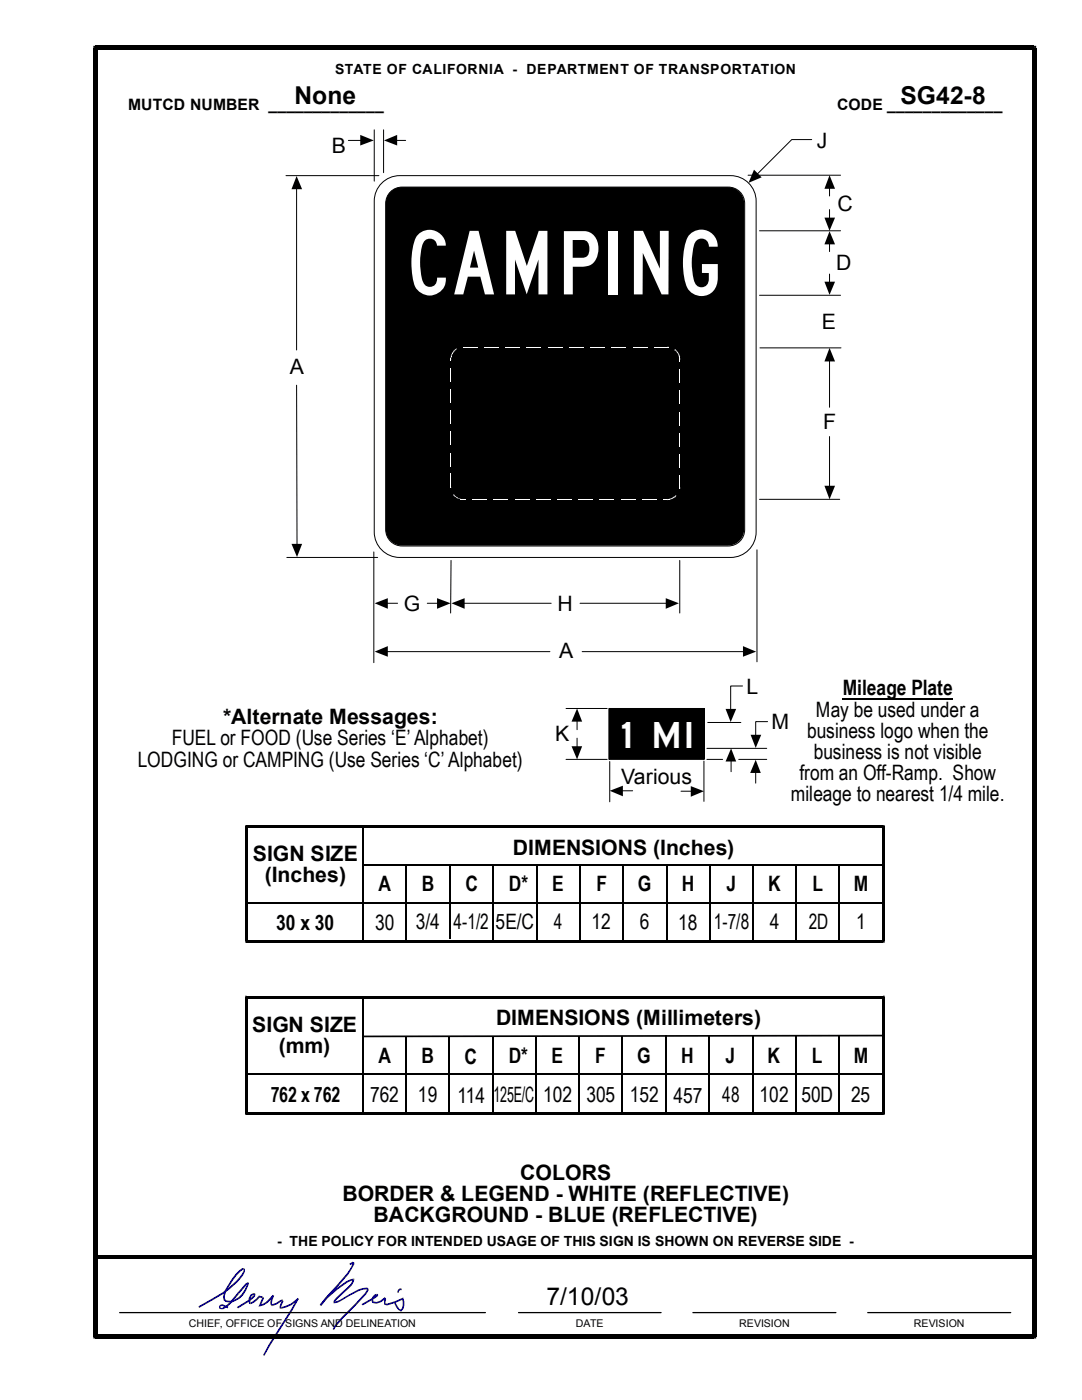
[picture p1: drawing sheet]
<svg xmlns="http://www.w3.org/2000/svg" width="216mm" height="279mm" viewBox="0 0 216 279" stroke-linecap="round" stroke-linejoin="round" font-family="sans-serif">
<g fill="none" stroke="#000" stroke-width=".2">
<path d="M57.1 35.1h18.5M59.2 37.6v32.2M69.5 28h2.6M74.7 25.9v10.3M76.5 36.3a5.1 5.1 0 0 1 3.3-1.2h66a5.1 5.1 0 0 1 5.1 5v66.1a5.1 5.1 0 0 1-5.1 5.1h-66a5.1 5.1 0 0 1-5.1-5.1v-66.1a5.1 5.1 0 0 1 1.8-3.8zM76.5 25.9v8.6M77.9 38.3a3.3 3.3 0 0 1 2.4-1h65a3.3 3.3 0 0 1 3.3 3.3v65.1a3.3 3.3 0 0 1-3.3 3.3h-65a3.3 3.3 0 0 1-3.3-3.3v-65.1a3.3 3.3 0 0 1 .9-2.3zM79.1 28h1.8M149.3 35h18.4M162 27.9h-4l-6.9 6.8M151.6 58.9h16.1M151.6 46.1h16.1"/>
<path d="M59.2 76.9l.1 31.8M151.6 69.4h16.2M165.5 71.9v9.4M151.6 99.7h16M165.5 87.1v10M57.2 111.3h18.2M74.6 110.2v22M90 111.8l-.1 10.5M135.6 111.8v10.5M151 109.7v22.4M77.2 130h32.5M92.5 120.4h17.5"/>
<path d="M115.7 120.4h17.3M116.2 130h32.2"/>
</g>
<g fill="#000">
<path d="M59.2 35.1l1.1 2.7h-2.1z" fill-rule="evenodd"/>
<path d="M71.9 26.9l2.7 1.1-2.7 1z" fill-rule="evenodd"/>
<path d="M76.6 28l2.6-1.1v2.1z" fill-rule="evenodd"/>
<path d="M150.5 33.9l1.5 1.5-2.6 1.1z" fill-rule="evenodd"/>
<path d="M165.5 69.4l1.1 2.7h-2.1z" fill-rule="evenodd"/>
<path d="M164.5 96.9h2.1l-1.1 2.8z" fill-rule="evenodd"/>
<path d="M58.2 108.5h2.1l-1 2.7z" fill-rule="evenodd"/>
<path d="M74.8 130l2.6-1.1v2.2z" fill-rule="evenodd"/>
<path d="M90.1 120.4l2.6-1v2.1z" fill-rule="evenodd"/>
<path d="M132.8 119.4l2.7 1-2.7 1.1z" fill-rule="evenodd"/>
<path d="M148.3 128.9l2.6 1.1-2.6 1.1z" fill-rule="evenodd"/>
</g>
<path d="M77.9 38.3a3.3 3.3 0 0 1 2.4-1h64.9a3.3 3.3 0 0 1 3.3 3.3v65a3.3 3.3 0 0 1-3.3 3.3h-64.9a3.3 3.3 0 0 1-3.3-3.3v-65a3.3 3.3 0 0 1 .9-2.3z" fill="#000"/>
<g fill="#fff">
<path d="M92.5 69.2h2.7v.1h-2.7z"/>
<path d="M96.7 69.2h2.8v.1h-2.8z"/>
<path d="M100.9 69.2h2.8v.1h-2.8z"/>
<path d="M105.2 69.2h2.7v.1h-2.7z"/>
<path d="M109.4 69.2h2.8v.1h-2.8z"/>
<path d="M113.6 69.2h2.8v.1h-2.8z"/>
<path d="M117.9 69.2h2.7v.1h-2.7z"/>
<path d="M122.1 69.2h2.8v.1h-2.8z"/>
<path d="M126.3 69.2h2.8v.1h-2.8z"/>
<path d="M130.6 69.2h2.5v.1h-2.5z"/>
<path d="M133.1 69.2h.2v.1h-.2z"/>
<path d="M133.1 69.2v.1z"/>
<path d="M133.3 69.2l.1 .1z"/>
<path d="M133.3 69.2v.1z"/>
<path d="M134.7 69.7l-.1 .2z"/>
<path d="M134.7 69.7l.2 .2-.1 .1-.2-.1z"/>
<path d="M134.9 69.8l.1 .2v.2l-.2-.2z"/>
<path d="M135 70.2l.1-.1 .2 .3h-.2z"/>
<path d="M135 70l.1 .1-.1 .1z"/>
<path d="M135.2 70.3l.2 .1-.1 .2-.2-.2z"/>
<path d="M135.2 70.3l.1 .1h-.2z"/>
<path d="M135.3 70.6l.2-.1 .1 .3-.2 .1z"/>
<path d="M135.4 70.4l.1 .1-.2 .1z"/>
<path d="M135.4 70.9l.2-.1v.2l-.1 .1z"/>
<path d="M135.5 71.1l.1-.1 .1 .2-.1 .1z"/>
<path d="M135.5 71.1l.1-.1z"/>
<path d="M135.6 71.2h.1v.3h-.1z"/>
<path d="M135.6 71.2h.1z"/>
<path d="M135.6 71.5h.1v.3h-.1z"/>
<path d="M135.6 71.5h.1z"/>
<path d="M135.6 71.8h.1v.4h-.1z"/>
<path d="M135.6 71.8h.1z"/>
<path d="M135.6 73.7h.1v2.8h-.1z"/>
<path d="M135.6 77.9h.1v2.8h-.1z"/>
<path d="M135.6 82.1h.1v2.8h-.1z"/>
<path d="M135.6 86.4h.1v2.8h-.1z"/>
<path d="M135.6 90.6h.1v2.8h-.1z"/>
<path d="M135.6 94.8h.1v2.4h-.1z"/>
<path d="M135.6 97.2h.1v.3h-.1z"/>
<path d="M135.6 97.2h.1z"/>
<path d="M135.6 97.5h.1v.1h-.1z"/>
<path d="M135.6 97.5h.1z"/>
<path d="M134.9 98.8v.3z"/>
<path d="M134.6 99.1l.2-.2 .1 .2-.2 .1z"/>
<path d="M134.8 98.9l.1 .2z"/>
<path d="M134.5 99.1h.1l.1 .1-.2 .1z"/>
<path d="M134.6 99.1l.1 .1z"/>
<path d="M134.2 99.3l.3-.2v.2l-.2 .2z"/>
<path d="M134.5 99.1v.2z"/>
<path d="M134 99.4l.2-.1 .1 .2-.2 .1z"/>
<path d="M134.2 99.3l.1 .2z"/>
<path d="M133.8 99.5l.2-.1 .1 .2-.2 .1z"/>
<path d="M134 99.4l.1 .2z"/>
<path d="M133.5 99.6l.3-.1 .1 .2h-.3z"/>
<path d="M133.3 99.6h.3v.1h-.3z"/>
<path d="M133.5 99.6l.1 .1z"/>
<path d="M133 99.7l.3-.1v.1l-.2 .1z"/>
<path d="M133.3 99.6v.1z"/>
<path d="M132.4 99.7h.7v.1h-.7z"/>
<path d="M133 99.7l.1 .1z"/>
<path d="M128.2 99.7h2.8v.1h-2.8z"/>
<path d="M124 99.7h2.7v.1h-2.7z"/>
<path d="M119.7 99.7h2.8v.1h-2.8z"/>
<path d="M115.5 99.7h2.8v.1h-2.8z"/>
<path d="M111.3 99.7h2.7v.1h-2.7z"/>
<path d="M107 99.7h2.8v.1h-2.8z"/>
<path d="M102.8 99.7h2.8v.1h-2.8z"/>
<path d="M98.6 99.7h2.7v.1h-2.7z"/>
<path d="M94.3 99.7h2.8v.1h-2.8z"/>
<path d="M92.5 99.7h.4v.1h-.4z"/>
<path d="M92.2 99.6l.3 .1z"/>
<path d="M92.5 99.7v.1z"/>
<path d="M91.9 99.6h.3v.1h-.3z"/>
<path d="M92.2 99.6v.1z"/>
<path d="M91.7 99.5l.2 .2z"/>
<path d="M91.9 99.6v.1z"/>
<path d="M91.4 99.4l.3 .2z"/>
<path d="M91.3 99.3l.1 .2z"/>
<path d="M91.1 99.1l.3 .2-.1 .2-.3-.2z"/>
<path d="M91.3 99.3v.2z"/>
<path d="M90.8 99.1l.2 .1z"/>
<path d="M91 99.1v.2z"/>
<path d="M90.8 98.9l.1 .2-.1 .1-.1-.1z"/>
<path d="M90.8 99.1v.1z"/>
<path d="M90.6 98.7l.2 .2-.1 .2-.2-.2z"/>
<path d="M90.5 98.6v.3z"/>
<path d="M90.6 98.7l-.1 .2z"/>
<path d="M89.8 97.2h.2v.2h-.2z"/>
<path d="M89.8 94.6h.2v2.6h-.2z"/>
<path d="M89.8 97.2h.2z"/>
<path d="M89.8 90.3h.2v2.8h-.2z"/>
<path d="M89.8 86.1h.2v2.8h-.2z"/>
<path d="M89.8 81.9h.2v2.8h-.2z"/>
<path d="M89.8 77.6h.2v2.8h-.2z"/>
<path d="M89.8 73.4h.2v2.8h-.2z"/>
<path d="M89.8 71.8h.2v.2h-.2z"/>
<path d="M89.8 71.5h.2v.3h-.2z"/>
<path d="M89.8 71.8h.2z"/>
<path d="M90 71.1v.4z"/>
<path d="M89.8 71.5l.1-.1 .1 .1z"/>
<path d="M89.9 71.1l.2 .1z"/>
<path d="M89.9 71.2l.1-.1 .1 .2z"/>
<path d="M89.9 71l.2 .1z"/>
<path d="M90.1 70.7v.4z"/>
<path d="M89.9 71h.1l.1 .1z"/>
<path d="M90.3 70.4v.2l-.1 .3-.1-.2z"/>
<path d="M90.1 70.7l.1 .2z"/>
<path d="M90.2 70.4l.1 .1z"/>
<path d="M90.2 70.5l.1-.1v.2z"/>
<path d="M90.3 70.3v.2z"/>
<path d="M90.2 70.4h.1v.1z"/>
<path d="M90.5 70l.1 .2-.2 .2-.1-.1z"/>
<path d="M90.3 70.3l.1 .1z"/>
<path d="M90.7 69.8l.1 .2-.2 .2-.1-.2z"/>
<path d="M90.5 70l.1 .2z"/>
<path d="M90.8 69.7l.1 .1-.1 .2-.1-.2z"/>
<path d="M90.8 69.7l.2-.1-.2 .3z"/>
<path d="M90.8 69.7l.1 .2z"/>
<path d="M91.1 69.5l-.1 .3z"/>
<path d="M91 69.6v.2z"/>
<path d="M92.5 69.2v.1z"/>
</g>
<g fill="none" stroke="#000" stroke-width=".2">
<path d="M165.5 37.5v1.6M165.5 41.8v1.8M165.5 48.6v1.6M165.5 54.7v1.7M77.2 120.4h2.1M85.3 120.4h2.1M148.2 136.9h-2.4v4.7M112.9 141.4h8.3M112.9 151.6h8.3M115.1 143.8v1.8M115.1 147.3v1.8M121.5 141.4h19v10.2h-19z"/>
<path d="M121.7 152v8M124.1 157.8h2.1M135.9 157.9h2.1M140.5 151.9v8M141.1 151.6h3.1M141.1 149.4h11.9M141.2 144.2h6.6M145.9 151.8v2.2M147.4 151.6h5.6M150.8 154.1v2.2M153.2 144h-2.4v2.8"/>
</g>
<g fill="#000">
<path d="M165.5 35l1.1 2.7h-2.1z" fill-rule="evenodd"/>
<path d="M164.5 43.4h2.1l-1.1 2.7z" fill-rule="evenodd"/>
<path d="M165.5 46.1l1.1 2.7h-2.1z" fill-rule="evenodd"/>
<path d="M164.5 56.2h2.1l-1.1 2.6z" fill-rule="evenodd"/>
<path d="M74.8 120.4l2.6-1v2.1z" fill-rule="evenodd"/>
<path d="M87.2 119.4l2.7 1-2.7 1.1z" fill-rule="evenodd"/>
<path d="M115.1 141.4l1.1 2.6h-2.2z" fill-rule="evenodd"/>
<path d="M114 148.9h2.2l-1.1 2.7z" fill-rule="evenodd"/>
<path d="M121.7 157.8l2.6-1v2.1z" fill-rule="evenodd"/>
<path d="M137.8 156.9l2.7 1-2.7 1.1z" fill-rule="evenodd"/>
<path d="M144.8 141.5h2.1l-1.1 2.6z" fill-rule="evenodd"/>
<path d="M145.9 149.4l1 2.6h-2.1z" fill-rule="evenodd"/>
<path d="M150.8 151.6l1 2.7h-2.1z" fill-rule="evenodd"/>
<path d="M149.8 146.6h2.1l-1.1 2.7z" fill-rule="evenodd"/>
</g>
<g fill="#000">
<path d="M121.5 141.4h19v10.2h-19zM48.9 164.7h.3v.6l.3-.4h-.6zM49.2 164.7h127v.6h-127zM176.2 164.7h.3v.2h-.6l.3 .4zM48.9 164.9h.6v22.9h-.6zM48.9 198.7h.3v.6l.3-.3h-.6zM48.9 187.8h.6l-.3-.3v.6h-.3zM49.2 187.5h127v.6h-127zM49.2 198.7h127v.6h-127zM175.9 164.9h.6v22.9h-.6zM176.2 198.7h.3v.3h-.6l.3 .3zM176.2 187.5l-.3 .3h.6v.3h-.3z"/>
<path d="M72.4 206.7l103.7-.2v.3l-103.7 .2zM48.9 199h.6v23.2h-.6zM49.2 221.9h127v.6h-127zM48.9 222.2h.6l-.3-.3v.6h-.3zM175.9 199h.6v23.2h-.6zM176.2 221.9l-.3 .3h.6v.3h-.3z"/>
</g>
<g fill="none" stroke="#000" stroke-width=".34">
<path d="M168.1 139.5h22.1M72.5 164.9v22.7M72.5 172.6h103.6M81.1 172.7v14.9M89.7 172.7v14.8M98.5 172.6v14.9M107.1 172.6v15.1M115.7 172.8v14.7M124.4 172.6v15.1M133 172.6v15M141.6 172.7v15M150.3 172.6v15.1"/>
<path d="M158.9 172.6v15.1M167.5 172.6v15M49.4 180.3h126.7M72.4 199.1v23.1M49.3 214.3h127M81 206.8v15.4M89.7 206.8v15.3M98.3 206.8v15.4M106.9 206.8v15.4M115.6 206.8v15.4M124.2 206.8v15.4M132.8 206.7v15.5"/>
<path d="M141.6 206.7v15.5M150.2 206.8v15.4M158.8 206.8v15.4M167.4 206.7v15.5"/>
</g>
<g fill="#09008b">
<path d="M73.2 257l.3 .1 .1 .4-.5 .8-2.1 2.2a18.9 18.9 0 0 0-4.4 4.9l-.2-.1 .7-1.1 5.7-6.1 .4-.7z"/>
<path d="M59.4 259.1l.2 .1-1.3 2.3-4.4 7-1.2 2.1-.2-.2 1.2-2.2z"/>
</g>
<path d="M18.6 9.1h.4v.9l.5-.4h-.9zM19 9.1h187.3v.9h-187.3zM206.3 9.1h.5v.5h-.9l.4 .4zM19 250.5h187.3v.7h-187.3zM18.6 9.6h.9v257.1h-.9zM18.6 266.7h.9l-.5-.4v.8h-.4zM19 266.3h187.3v.8h-187.3zM205.9 9.6h.9v257.1h-.9zM206.3 266.3l-.4 .4h.9v.4h-.5z" fill="#000"/>
<g fill="#09008b">
<path d="M39.6 260.7l4.8-2.8 .3 .2-5 2.9z"/>
<path d="M48.6 253.2h.3a3.7 3.7 0 0 1-1.6 2.7l-2.6 2.2-.3-.2a13 13 0 0 0 4.2-4.2z"/>
<path d="M44.4 257.9l.3 .2z"/>
<path d="M47.8 253.5l.5-.4 .5 .1v.2l-.2-.1a10.1 10.1 0 0 0-3.7 5.3l.1 .7-.4 .1-.1-.8a12.9 12.9 0 0 1 3.3-5.1z"/>
<path d="M48.6 253.2h.3h-.1v.2z"/>
<path d="M44.9 259.2a1.72 1.72 0 0 0 2.1 0 5 5 0 0 0 2.4-3l.2 .2a5 5 0 0 1-3.3 3.5l-1.3-.1-.4-.3z"/>
<path d="M44.6 259.4l.3-.2 .1 .1z"/>
<path d="M49 256.1l.5-.2 .2 .4h-.3l.1-.2-1.8 2.1-.3-.2z"/>
<path d="M49.4 256.2l.3 .1-.1 .1z"/>
<path d="M47.4 258l.3 .2a6.8 6.8 0 0 1-3.2 3.1l-.1-.3a7.9 7.9 0 0 0 3-3z"/>
<path d="M47.4 258l.3 .2z"/>
<path d="M43.9 260.4l.5-.1v.3l-.5 .2 .2 .2h.3v.3l-.6-.1-.1-.4z"/>
<path d="M44.4 261l.1 .3z"/>
<path d="M44.4 260.3l1.2 .5-.1 .3-1.2-.5z"/>
<path d="M44.4 260.3l-.1 .3z"/>
<path d="M69.7 252.2l.7-.4 .3 .2v.3h-.3v-.3v.1l-.5 .4z"/>
<path d="M70.4 252.2l.3 .1-1.2 2-5.4 6.3-.3-.2 5.5-6.3z"/>
<path d="M70.4 252.2l.3 .1z"/>
<path d="M65 258.9l2.1-1.8 2-1.4 1.4-.5v.3l-.4 .1a18 18 0 0 0-6 5l-.3-.2z"/>
<path d="M63.8 260.4l.3 .2z"/>
<path d="M70.4 255.4h.3a4 4 0 0 1-2 2.5l-1.4 1.3-.4 .7h-.4l.1-.4 .5-.5a15.4 15.4 0 0 0 3.2-3.3z"/>
<path d="M70.5 255.2h.2v.2h-.3l.1 .1z"/>
<path d="M66.7 259.8l1.1-.4 3.7-2.1 1.7-.3v.3l-1.6 .3-4.3 2.4-.6 .1z"/>
<path d="M66.7 259.8v.3h-.2v-.2h.4z"/>
<path d="M73.2 257v.3z"/>
<path d="M72.1 260.3l3.1-1.9 .2 .1h-.2v-.3h.2v.5l-.6 .5-2.4 1.3z"/>
<path d="M74.4 258.7l.6-.5 .3 .3a1.08 1.08 0 0 0-.8 1.3h.6v.4l-.8-.2-.2-.8z"/>
<path d="M75 258.2h.2l.1 .3z"/>
<path d="M75.1 259.8l.8-.2 .7-.6 .3 .2-1.2 .8-.6 .2z"/>
<path d="M75.1 259.8v.4z"/>
<path d="M76.9 259l.1 .2-.1 .9 .3 .1-.1 .3-.5-.1v-1.2z"/>
<path d="M76.6 259l.2-.2 .1 .2-.3 .2h.3z"/>
<path d="M77.2 260.2l3.1-1.2 .1 .3-1.5 .7-1.6 .5z"/>
<path d="M77.2 260.2l.1 .3h-.2z"/>
<path d="M80.2 259.2h.3a2.32 2.32 0 0 1-.4 2.5l-.3-.2a1.89 1.89 0 0 0 .4-2.3z"/>
<path d="M80.3 259l.1-.1 .1 .3h-.3l.2 .1z"/>
<path d="M78.7 260.1l.2-.2 .8 1.3 .4 .3-.2 .2-.8-.8z"/>
<path d="M79.8 261.5h.3l-.2 .2 .1 .1 .1-.1z"/>
<path d="M79.4 257.4l.3 .2-.2 .5-.3-.2z"/>
<path d="M79.4 257.4l.4-.3h.3l.1 .4h-.4l-.1 .1z"/>
<path d="M79.4 257.4l.3 .2z"/>
<path d="M47.2 260.9l2.2-1.4 .3 .3-2.2 1.3z"/>
<path d="M50.5 258.3l.3-.2 .2 .1-.1 .5-1.2 1.1-.3-.3 1.3-1.1z"/>
<path d="M49.4 259.5l.3 .3z"/>
<path d="M50 258.4l.6-.3 .2 .2-.6 .4-.2 .5-.1 1.1a1.34 1.34 0 0 1 .1-1.9z"/>
<path d="M50.6 258.1l.2 .2h-.3l.3-.2z"/>
<path d="M50 259.9l1.1-.7 .3 .2-1.4 .9z"/>
<path d="M50 259.9v.4h-.1z"/>
<path d="M51.6 258.7l.2 .2-.4 .5-.3-.2z"/>
<path d="M51.1 259.2l.3 .2z"/>
<path d="M51.7 258.6l.7 .1-.1 .4-.7-.2z"/>
<path d="M51.6 258.7l.1-.1-.1 .3h.2z"/>
<path d="M52.5 258.8l.2 .4-.6 1.3-.4-.1 .5-1.3z"/>
<path d="M52.4 258.7l.1 .1-.3 .3z"/>
<path d="M51.9 260.4l1.4-.7 .1 .3-.8 .5-.6 .2z"/>
<path d="M51.7 260.4l.4 .1-.2-.1 .1 .3-.4 .1z"/>
<path d="M54.4 258.5l.2 .2-1.2 1.3-.2-.2z"/>
<path d="M53.2 259.8l.1-.1 .1 .3z"/>
<path d="M54.4 258.5l.3 .1-.4 1.4 .1 .4-.2 .2-.3-.6z"/>
<path d="M54.4 258.5l.3 .1-.3-.1 .2 .2z"/>
<path d="M54.4 260.3l1.9-1 .1 .4-1.2 .7-.8 .2z"/>
<path d="M54.4 260.3v.3l-.1 .1z"/>
<path d="M56.1 259.6l.4-.1 .1 .3-.6 1.1v.3l-.2-.1v-.4l.4-.9z"/>
<path d="M56.3 259.3l.2 .2-.4 .1 .3 .1z"/>
<path d="M56.1 260.9a5.6 5.6 0 0 0 3.3-1.8l.2 .2a6.1 6.1 0 0 1-3.5 1.9z"/>
<path d="M56.1 260.9l-.1 .3z"/>
<path d="M59.4 259.1l.2 .2z"/>
</g>
<path d="M23.9 262h73M103.5 262h28.4M138.3 262h28.5M173.1 262h28.6" fill="none" stroke="#000" stroke-width=".25"/>
<text font-size="19" fill="#fff" x="81" y="58.8">CAMPING</text>
<text font-size="7.8" fill="#fff" x="122.4" y="149.3">1 MI</text>
<g font-size="4.9">
<text x="58.8" y="20.8">None</text>
<text x="179.7" y="20.8">SG42-8</text>
<text x="109.1" y="260.4">7/10/03</text>
</g>
<g font-size="4.2">
<text x="163" y="29.5">J</text>
<text x="66.2" y="30.5">B</text>
<text x="167.1" y="42.1">C</text>
<text x="166.9" y="53.9">D</text>
<text x="164" y="65.7">E</text>
<text x="57.8" y="74.7">A</text>
<text x="164.3" y="85.7">F</text>
<text x="80.6" y="122">G</text>
<text x="111.3" y="122">H</text>
<text x="111.6" y="131.2">A</text>
<text x="148.9" y="138.5">L</text>
<text x="162.8" y="143">May be used under a</text>
<text x="168.1" y="138.8">Mileage Plate</text>
<text x="34.3" y="148.8">FUEL or FOOD (Use Series ‘E’Alphabet)</text>
<text x="44.5" y="144.5">*Alternate Messages:</text>
<text x="110.7" y="147.8">K</text>
<text x="153.9" y="145.5">M</text>
<text x="161" y="147.2">business logo when the</text>
<text x="27.5" y="153">LODGING or CAMPING (Use Series ‘C’Alphabet)</text>
<text x="159.5" y="155.7">from an Off-Ramp. Show</text>
<text x="162.4" y="151.5">business is not visible</text>
<text x="124" y="156.4">Various</text>
<text x="157.8" y="159.9">mileage to nearest 1/4 mile.</text>
<text x="50.5" y="171.8">SIGN SIZE</text>
<text x="102.4" y="170.7">DIMENSIONS (Inches)</text>
<text x="52.8" y="176">(Inches)</text>
<text x="75.5" y="177.9">A</text>
<text x="84.2" y="177.9">B</text>
<text x="92.9" y="177.9">C</text>
<text x="101.5" y="177.9">D*</text>
<text x="110.2" y="177.9">E</text>
<text x="119" y="177.9">F</text>
<text x="127.3" y="177.9">G</text>
<text x="136.1" y="177.9">H</text>
<text x="144.9" y="177.9">J</text>
<text x="153.2" y="177.8">K</text>
<text x="162.1" y="177.8">L</text>
<text x="170.3" y="177.9">M</text>
<text x="55.1" y="185.5">30 x 30</text>
<text x="74.8" y="185.5">30</text>
<text x="83" y="185.4">3/4</text>
<text x="90.5" y="185.4">4-1/2</text>
<text x="98.9" y="185.4">5E/C</text>
<text x="110.5" y="185.4">4</text>
<text x="118" y="185.4">12</text>
<text x="127.7" y="185.4">6</text>
<text x="135.3" y="185.5">18</text>
<text x="142.4" y="185.4">1-7/8</text>
<text x="153.6" y="185.4">4</text>
<text x="161.4" y="185.4">2D</text>
<text x="170.9" y="185.4">1</text>
<text x="50.3" y="206">SIGN SIZE</text>
<text x="99" y="204.6">DIMENSIONS (Millimeters)</text>
<text x="55.6" y="210.2">(mm)</text>
<text x="75.5" y="212.2">A</text>
<text x="84.1" y="212.2">B</text>
<text x="92.7" y="212.3">C</text>
<text x="101.5" y="212.2">D*</text>
<text x="110.1" y="212.2">E</text>
<text x="118.8" y="212.2">F</text>
<text x="127.2" y="212.2">G</text>
<text x="135.9" y="212.2">H</text>
<text x="144.8" y="212.2">J</text>
<text x="153.2" y="212.2">K</text>
<text x="162" y="212.2">L</text>
<text x="170.3" y="212.2">M</text>
<text x="54" y="219.9">762 x 762</text>
<text x="73.8" y="220">762</text>
<text x="83.4" y="219.9">19</text>
<text x="91.3" y="220">114</text>
<text x="98.5" y="219.9">125E/C</text>
<text x="108.4" y="220">102</text>
<text x="117" y="220">305</text>
<text x="125.6" y="220">152</text>
<text x="134.4" y="220">457</text>
<text x="144.1" y="220">48</text>
<text x="151.6" y="219.9">102</text>
<text x="159.9" y="219.9">50D</text>
<text x="169.8" y="219.9">25</text>
<text x="68.3" y="239.7">BORDER &amp; LEGEND - WHITE (REFLECTIVE)</text>
<text x="103.8" y="235.5">COLORS</text>
<text x="74.5" y="243.9">BACKGROUND - BLUE (REFLECTIVE)</text>
</g>
<g font-size="3.1">
<text x="25.6" y="21.9">MUTCD NUMBER _____________</text>
<text x="167" y="21.9">CODE _____________</text>
</g>
<g font-size="2.8">
<text x="66.9" y="14.7">STATE OF CALIFORNIA - DEPARTMENT OF TRANSPORTATION</text>
<text x="55.3" y="248.6">- THE POLICY FOR INTENDED USAGE OF THIS SIGN IS SHOWN ON REVERSE SIDE -</text>
</g>
<g font-size="2.1">
<text x="37.7" y="264.8">CHIEF, OFFICE OF SIGNS AND DELINEATION</text>
<text x="114.9" y="264.8">DATE</text>
<text x="147.5" y="264.8">REVISION</text>
<text x="182.4" y="264.8">REVISION</text>
</g>
</svg>
